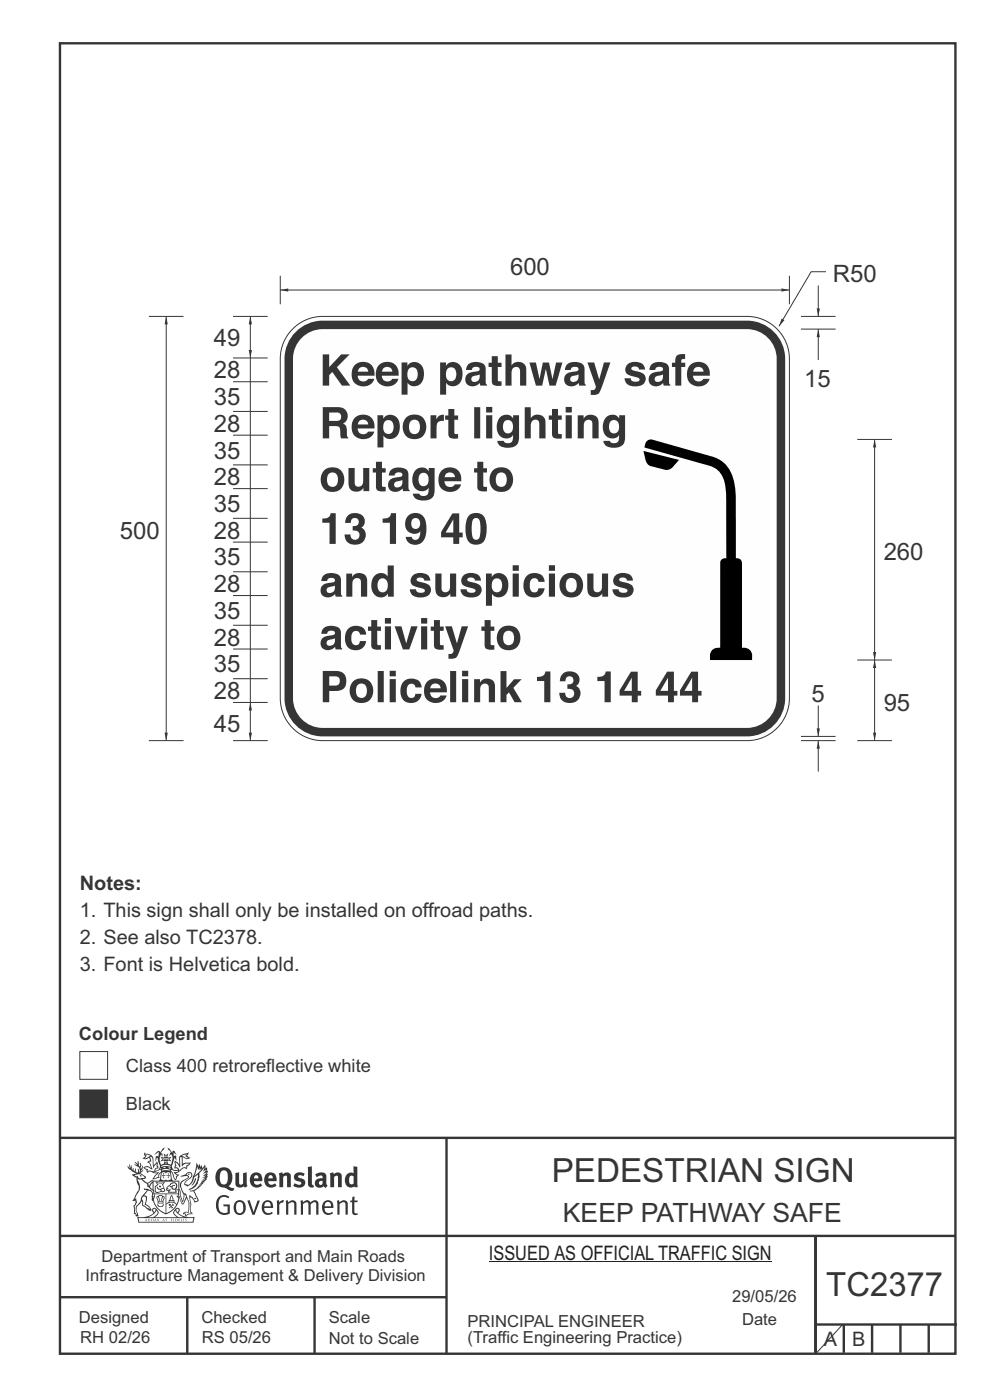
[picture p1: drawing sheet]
<svg xmlns="http://www.w3.org/2000/svg" width="210mm" height="297mm" viewBox="0 0 210 297" stroke-linecap="round" stroke-linejoin="round" font-family="sans-serif">
<g fill="none" stroke="#373435" stroke-width=".51">
<path d="M12.7 9.2h190v278h-190zM12.7 241.4h190M94.7 241.4v45.8M12.7 275.2h82M12.7 262.2h190.1M39.7 275.2v12M66.7 275.2v12M173 262.1v24.9M173 281h30M179 281v6M185 281v6M191 281v6"/>
<path d="M197 281v6"/>
</g>
<g fill="#373435">
<path d="M47 248.4a2.55 2.55 0 0 0 0 2.7l.3 .2a.81 .81 0 0 0 1-1v-.5a1.04 1.04 0 0 0-1.1-1.5zM46.3 248.1a1.82 1.82 0 0 1 2.1-.2 1.82 1.82 0 0 1 .9 1.8 2.29 2.29 0 0 1-.8 2l.7 .3h.5l-.2 .6a2.87 2.87 0 0 1-2-.7 2.12 2.12 0 0 1-1.7-3.1z" fill-rule="evenodd"/>
<path d="M49.9 248.9l.8-.2v2a.46 .46 0 0 0 .3 .6 .46 .46 0 0 0 .6-.3v-2.1l.7-.2v2.4l.2 .5-.5 .3-.3-.3a1.02 1.02 0 0 1-1.2 .3 1.02 1.02 0 0 1-.6-1.1z" fill-rule="evenodd"/>
<path d="M54 249.5l-.1 .5h.9a.49 .49 0 0 0-.2-.6 .49 .49 0 0 0-.6 .1zM53.4 249.1a1.34 1.34 0 0 1 1.6-.2 1.34 1.34 0 0 1 .6 1.5v.2h-1.7a.77 .77 0 0 0 .5 .8 .77 .77 0 0 0 .9-.4l.3 .5a1.59 1.59 0 0 1-2 .2 1.59 1.59 0 0 1-.5-2.1z" fill-rule="evenodd"/>
<path d="M57 249.5l-.1 .5h1a.49 .49 0 0 0-.2-.6 .49 .49 0 0 0-.7 .1zM56.4 249.1a1.34 1.34 0 0 1 1.6-.2 1.34 1.34 0 0 1 .7 1.5v.2h-1.8a.77 .77 0 0 0 .5 .8 .77 .77 0 0 0 .9-.4l.4 .5a1.59 1.59 0 0 1-2.1 .2 1.59 1.59 0 0 1-.5-2.1z" fill-rule="evenodd"/>
<path d="M59.2 248.9l.7-.2 .1 .4a.95 .95 0 0 1 1-.3 .95 .95 0 0 1 .7 .8v2.3h-.8v-2.3a.46 .46 0 0 0-.8 .1v2.2h-.8z" fill-rule="evenodd"/>
<path d="M62.6 249.1a1.75 1.75 0 0 1 2-.1l-.2 .5-.6-.2a.43 .43 0 0 0-.6 .3l.4 .3a1.04 1.04 0 0 1 1.2 1.1 1.04 1.04 0 0 1-1.4 1l-1.2-.4 .3-.6 1 .4 .4-.4a.88 .88 0 0 0-1-.5l-.4-.2-.1-.4z" fill-rule="evenodd"/>
<path d="M65.3 247.6l.8-.2 .1 3.8 .3 .2 .1 .4a.88 .88 0 0 1-1 0 .88 .88 0 0 1-.3-1z" fill-rule="evenodd"/>
<path d="M67.8 250.6a.43 .43 0 0 0-.1 .7 .43 .43 0 0 0 .7-.1v-.7zM66.8 249.1a1.7 1.7 0 0 1 2.4 .1v1.9l.3 .4-.4 .5-.5-.4a1.03 1.03 0 0 1-1.7-.1 1.03 1.03 0 0 1 .8-1.5h.7v-.4a.8 .8 0 0 0-1.2 .1z" fill-rule="evenodd"/>
<path d="M70 248.9l.7-.2 .1 .4a.95 .95 0 0 1 1-.3 .95 .95 0 0 1 .7 .8v2.3h-.8v-2.3a.46 .46 0 0 0-.8 .1v2.2h-.8z" fill-rule="evenodd"/>
<path d="M74.3 249.5a1.48 1.48 0 0 0 0 1.7h.5l.2-.1v-1.5l-.3-.2zM75 247.4l.8 .1 .1 4.4h-.7l-.1-.2a1.26 1.26 0 0 1-1.4 0 1.26 1.26 0 0 1-.5-1.3 1.29 1.29 0 0 1 .4-1.4 1.29 1.29 0 0 1 1.4-.1z" fill-rule="evenodd"/>
<path d="M46.4 253.9a1.72 1.72 0 0 1 2.3 0l-.3 .3a1.24 1.24 0 0 0-1.4-.2 1.24 1.24 0 0 0-.6 1.4 1.49 1.49 0 0 0 1.2 1.9l.7-.1v-1.3h-.8l-.1-.4h1.3v1.9a1.93 1.93 0 0 1-2.2 0 1.93 1.93 0 0 1-.7-2.2l.2-.8z" fill-rule="evenodd"/>
<path d="M50.4 255.1a1.65 1.65 0 0 0 .2 2.2 .99 .99 0 0 0 1-1.4 .78 .78 0 0 0-.4-.8 .78 .78 0 0 0-.8 0zM50 254.9a1.33 1.33 0 0 1 1.6-.1 1.33 1.33 0 0 1 .5 1.4 1.31 1.31 0 0 1-1.3 1.6 1.31 1.31 0 0 1-1.2-1.6v-.6z" fill-rule="evenodd"/>
<path d="M52.5 254.7l.4-.1 .9 2.6 .8-2.5h.5l-1.1 3h-.5z" fill-rule="evenodd"/>
<path d="M56.3 255.2l-.2 .7h1.3a.7 .7 0 0 0-.3-.8 .7 .7 0 0 0-.8 .1zM55.9 255a1.22 1.22 0 0 1 1.5-.2 1.22 1.22 0 0 1 .5 1.5h-1.8a.93 .93 0 0 0 .5 1 .93 .93 0 0 0 1.1-.2l.2 .3a1.43 1.43 0 0 1-1.8 .1 1.43 1.43 0 0 1-.6-1.7z" fill-rule="evenodd"/>
<path d="M58.7 254.7l.4-.1 .1 .5 .4-.4 .6-.1-.2 .5a.66 .66 0 0 0-.8 .7v1.9h-.4z" fill-rule="evenodd"/>
<path d="M60.6 254.7l.4-.1 .1 .5a.94 .94 0 0 1 1-.5 .94 .94 0 0 1 .8 .8v2.3h-.5l-.1-2.5a.81 .81 0 0 0-1.2 .3v2.2h-.4z" fill-rule="evenodd"/>
<path d="M63.7 254.7l.5-.1 .1 .5 .4-.3a.78 .78 0 0 1 1.1 .3 .9 .9 0 0 1 1-.5 .9 .9 0 0 1 .8 .8v2.3h-.5l-.1-2.5a.67 .67 0 0 0-1.1 .3v2.2h-.5v-2.4l-.4-.3-.7 .4v2.3h-.5z" fill-rule="evenodd"/>
<path d="M69 255.2l-.1 .7h1.3a.7 .7 0 0 0-.3-.8 .7 .7 0 0 0-.9 .1zM68.7 255a1.22 1.22 0 0 1 1.5-.2 1.22 1.22 0 0 1 .5 1.5h-1.8a.93 .93 0 0 0 .4 1 .93 .93 0 0 0 1.2-.2l.1 .3a1.44 1.44 0 0 1-1.7 .1 1.44 1.44 0 0 1-.6-1.7z" fill-rule="evenodd"/>
<path d="M71.4 254.7l.5-.1 .1 .5a.94 .94 0 0 1 1-.5 .94 .94 0 0 1 .8 .8v2.3h-.5l-.1-2.5a.81 .81 0 0 0-1.2 .3v2.2h-.4z" fill-rule="evenodd"/>
<path d="M74.7 253.9l.5-.1v.9h.7l-.1 .3h-.6v2.2l.1 .2h.5l.1 .3a.75 .75 0 0 1-1.2-.6v-2.1h-.4v-.3h.4z" fill-rule="evenodd"/>
<path d="M30.8 244.9l1.1 .3-.9 .5h-.4l.6-.5zM31.8 245.4h.2a2.44 2.44 0 0 1 .4 1.9l.1 .5 .7-1-.1 .6 .3 .3a.57 .57 0 0 0-.6 .7l-1-.1-.5 .2 .2-.5-.8-.3 .7-.1 .9 .5 .1-.1-.6-1.3-.2-.2h.5zM30.7 244.4l-.1 .5 .2 .4-.6 .4a1.04 1.04 0 0 0 1.4-.1l.2 .6-.3 .1-.2 .4a.94 .94 0 0 1 .8 1.1l-.2-.1a1.16 1.16 0 0 0-1.5-.1l.3 .4 .4 .2 .1 .5 .2 .1 .1-.2a.94 .94 0 0 1 1.1 .2l.8 .1-1.2 1.2a1.13 1.13 0 0 0 1.2-.2l.4-.1-.1-.4 .5-.8a.83 .83 0 0 0-.6 1.1l-.3-.1-.7 .4 1.1-1.4-.5 .1-.5-.1 1.3-.5-.1-.1-.9 .4v-.3l.2-.2 .3 .1 .1-.3-.2-.4v-.6l-.1-.4-.7 1v-.7a1.42 1.42 0 0 0-1.6-1.8z" fill-rule="evenodd"/>
<path d="M38.5 245.2l.5-.2 .7-.1-.6 .3 .8 .5h-.3zM38.3 245.5l.2-.1 .1 2a1.69 1.69 0 0 1 1.6-.6l-.8 .5 .1 .5a1.1 1.1 0 0 0-1.5 .6l-.1-.5-.2-.2h-.5l.3-.4-.3-.7a1.42 1.42 0 0 1 .8 1.1l.2-.1zM37.1 246.2l.1 1-.2 .3 .1 .4h.5l.1 .2a.96 .96 0 0 1-1.1-.1l-.1 .1a1.06 1.06 0 0 0 1.3 .2v.1a.72 .72 0 0 1-1 .2l.3 .5 .6 .2-.4 .2-.1 .6-.2-.3-.4-1.1-.4-.4 .4 .9a1.54 1.54 0 0 0 .7 1.2l.2-.3a.58 .58 0 0 1 .4-.8l.2-.1h-.3l-.5-.3 .9-.5a.93 .93 0 0 1 1.2-.5v.2l.2-.2 .1-.5a.99 .99 0 0 0 .7-.8l-1.3 .1-.3 .2-.1-1.4 .9 .4 .9-.3h-.4l-.5-.4 .4-.7-.6 .2a1.46 1.46 0 0 0-1.4 2.1v.4l-.2-.4z" fill-rule="evenodd"/>
<path d="M35.6 248.9l.2 .1-.1 .3 .4 .1h-.4v.6l-.1-.6h-.3l.3-.1z" fill-rule="evenodd"/>
<path d="M34.6 248.9l.2 .1v.3l.3 .1h-.3l-.1 .6v-.6h-.4l.4-.1z" fill-rule="evenodd"/>
<path d="M34.3 248.8a.57 .57 0 0 1 .9 .2 .57 .57 0 0 1 .9-.2l.2 1.4h-.2a.57 .57 0 0 1-.9 0 .69 .69 0 0 1-1.1 0zM34.2 248.1l-.3 2.1-.2 .4h3l-.2-.4-.3-2.1h-.2v.2l-.8-.1-.8 .1v-.2z" fill-rule="evenodd"/>
<path d="M34.2 252.4a.3 .3 0 0 0 .6 0 .3 .3 0 0 0-.6 0zM33.3 250.9l.3 .3-.3 .4a.79 .79 0 0 0 0 1.3l.8-.2-.1-.3a.55 .55 0 0 1-.7-.6l.1-.1 .2 .3 .3 .2 .8-.2-.4-.7 .4-.4-.7 .2zM33 250.7l1.1 .2 .9-.2-.4 .6 .4 1.2a.56 .56 0 0 1-.8 .3l-.2 .1a.73 .73 0 0 1-.9 .1 .73 .73 0 0 1-.3-1v-.4l.6-.4z" fill-rule="evenodd"/>
<path d="M35.6 251.8l.7-.4a.58 .58 0 0 1 1-.1 .58 .58 0 0 1-.4 .9l-.3-.3a.43 .43 0 0 1 .6-.4 .57 .57 0 0 0-.8 .2l-.2-.1-.3 .1 .4 .2a.55 .55 0 0 0 .9 .4v.5h-1.3l.3-.4-.1-.1-.6 .1 .2-.3-.2-.1zM35.4 251.8l-.1 .2a.39 .39 0 0 0 .2 .6h.3l-.2 .4h1.9l-.1-.8a.86 .86 0 0 0-.1-1.3 .86 .86 0 0 0-1.3 .4z" fill-rule="evenodd"/>
<path d="M36 254.8h.8v.2h-.8zM36.4 253.8l.2 .8h-.4zM36.4 253.5l-.3 .5-.1 .6h-.2v.4l-.7 .4 .2 .1a1.48 1.48 0 0 1 2.1 .2l.2-.1-.6-.5v-.5h-.2l-.1-.6z" fill-rule="evenodd"/>
<path d="M35.8 255.4l.4 .1 .1 .3 .3-.2-.2-.2a.38 .38 0 0 1 .5 .5l-.2-.2-.3 .2 .3 .2-.3 .3-.1-.4-.4 .4-.1-.2 .4-.3-.1-.1-.2 .1z" fill-rule="evenodd"/>
<path d="M34.5 254h.2v.2l-.2 .6h-.2zM33.6 255.3h.9v.2a.55 .55 0 0 1-.8 .4v-.2l-.2-.1zM33.4 254h.2l.2 .8h-.2zM33.6 255l.8-.1 .1 .2h-.8zM33.8 253.7h.5l-.2 1.1h-.1zM33.3 253.8l-.1 .3 .3 1.1a.48 .48 0 0 0-.1 .6 .48 .48 0 0 0 .5 .2h.5a.49 .49 0 0 0 .2-.8l.3-1.1-.1-.3a1.42 1.42 0 0 0-1.5 0z" fill-rule="evenodd"/>
<path d="M33.7 251.5l.4 .1 .1 .3h-.3z" fill-rule="evenodd"/>
<path d="M41.3 250.1l.3-.2-.2 .8-.6 .8h-.2l.5-.7z" fill-rule="evenodd"/>
<path d="M39.7 249l.3-.2 .5 .2a.88 .88 0 0 1-.6 1.1 1.22 1.22 0 0 0-.8 1.3l.5 .2a.72 .72 0 0 0 .9-.4l.5-.8 .2-.6 .8-.6v.2a2.85 2.85 0 0 1-2 2.9l.1 .1a2.13 2.13 0 0 0 1.9-1.5v-.3a2.01 2.01 0 0 0 .3-1.7l1.1-1.3-.4 1 .7-.5-.7 1 .8-.4-.8 .8 .7-.2-.9 .6 .8-.1-.8 .4h.7l-.8 .3 .3 .2h-.4l.2 .3h-.4l.2 .3h-.4l.1 .2h-.1a2.16 2.16 0 0 1-2 1.1l.1 .2 .4-.1a.76 .76 0 0 1 .7 .8l.5 1.2-.6 .2a1.45 1.45 0 0 0-1.1-1.3l.2 1.8-.1 1.8 .4 .3a1.07 1.07 0 0 0-1.2 .4v-.3l-.5-.2a.87 .87 0 0 1 1.1-.1v-.7a4.4 4.4 0 0 0-.6-3.1l-.1-.3h-.2a2.16 2.16 0 0 1-.7-2.2l.3-.4 1.2-.7a.55 .55 0 0 0-.4-.8zM37.8 252.4a.76 .76 0 0 1 .3 1.1l.6 1.6 .4-1.7 .2 .1a.61 .61 0 0 1-.1 .9l-.3 .8-.2 .1-.7-1.6-.3 .1a1.18 1.18 0 0 0 .1-1.4zM41.8 247.5l.2 .7 .3-.5v.6l.4-.5a1.9 1.9 0 0 1-1.2 1.4l-.3 .3zM38.2 249.6l1.4-.2 .2 .2v.3l-.5 .2a1.26 1.26 0 0 0-.9 1.9l.2 .7a1.84 1.84 0 0 1 .1 2.1l-.4-1.4a.96 .96 0 0 0-.4-1.2l-.4 .2a.78 .78 0 0 1 0 1.3l.1 .3h.4l.4 1.1a.38 .38 0 0 0 .2 .4 .38 .38 0 0 0 .4-.1l.6-1.2a2.94 2.94 0 0 1 .4 2.5l-.1 .4h-.8l-.3 .4v.2l.4-.1 .1 .4 .2 .1a1.02 1.02 0 0 1 1.3-.5v-.4l-.3-.1 .1-1.8-.3-1.3h.1a1.14 1.14 0 0 1 .8 1 .63 .63 0 0 0 .8-.2 .63 .63 0 0 0-.2-.9l-.6-1.2 .9-.6 .2-.4h.3l-.1-.2h.4l-.1-.3h.3l-.1-.3 .5-.1-.2-.2 .6-.4v-.2h-.2l.4-.5h-.3l.3-.5-.4 .1 .4-.5v-.3l-.3 .2 .2-.7-.1-.2-.4 .3v-.8l-.6 .8-.2-.8-.2 .5-.3-.7-.1 .6-.5-.8-.1 1.4-.6 1.8a1.81 1.81 0 0 1-1 1.5l-.6-.2a1.75 1.75 0 0 1 1.1-1.2 .75 .75 0 0 0 .1-1.3 .75 .75 0 0 0-1.2 .4z" fill-rule="evenodd"/>
<path d="M41.2 254.1h.3l.2 .2-.4 .1z" fill-rule="evenodd"/>
<path d="M29.4 258.4h11.6l-.1 .8h-11.4zM31.3 258.2l.5-.1a2.48 2.48 0 0 0 1.4-1.3l.3 .5-.5 .6-.5 .3zM32.5 256.6l.3-.2 .2 .1-.3 .7zM37.2 256.8a2.65 2.65 0 0 0 1.8 1.4h-1.1l-.5-.3-.5-.6zM37.4 256.5l.2-.1 .3 .2-.3 .6zM29.2 258.2l.1 1.2h11.8l.2-1.1-.2-.1a4.1 4.1 0 0 1-3.3-.9l.3-.4-.1-.6a1.06 1.06 0 0 0-1.3 1l.2 .4 .6 .5h-4.7l.3-.1a.84 .84 0 0 0 .6-.8 .84 .84 0 0 0-.5-.8l-.3-.2h-.5l-.1 .6 .3 .4a4.2 4.2 0 0 1-3.4 .9z" fill-rule="evenodd"/>
<path d="M31 258.7l.1 .2h-.2zM31 258.5l-.3 .6 .4-.2 .2 .2z" fill-rule="evenodd"/>
<path d="M31.3 258.6h.3v.4a.25 .25 0 0 0 .2-.1 .25 .25 0 0 0-.1-.3h.1a.29 .29 0 0 1 0 .4 .29 .29 0 0 1-.4 0 .29 .29 0 0 1 0-.4z" fill-rule="evenodd"/>
<path d="M32.2 258.6a.22 .22 0 0 1 .3 .2 .22 .22 0 0 1-.3 .2zM32 258.6l.1 .4a.33 .33 0 0 0 .4 0 .33 .33 0 0 0 0-.4 .33 .33 0 0 0-.5 0z" fill-rule="evenodd"/>
<path d="M32.9 258.7l.1 .2h-.2zM32.9 258.5l-.2 .6 .3-.2 .2 .2z" fill-rule="evenodd"/>
<path d="M33.3 258.6h.2l.1 .1 .2-.1-.2 .2 .2 .3-.3-.3-.1 .3h-.1l.2-.3z" fill-rule="evenodd"/>
<path d="M34.7 258.7l.1 .2h-.2zM34.7 258.5l-.3 .6 .4-.2 .2 .2z" fill-rule="evenodd"/>
<path d="M35 258.5h.5l-.2 .1v.5h-.2l.1-.5z" fill-rule="evenodd"/>
<path d="M36.2 258.6l.3-.1-.1 .1v.2h.1h-.1v.3h-.2z" fill-rule="evenodd"/>
<path d="M36.7 258.6h.2v.5h-.2z" fill-rule="evenodd"/>
<path d="M37.3 258.6a.22 .22 0 0 1 .3 .2 .22 .22 0 0 1-.3 .2zM37.1 258.6v.4a.33 .33 0 0 0 .5 0 .33 .33 0 0 0 0-.4 .33 .33 0 0 0-.5 0z" fill-rule="evenodd"/>
<path d="M37.8 258.6l.4-.1-.2 .1v.2h.1h-.1v.2l.2 .1h-.4z" fill-rule="evenodd"/>
<path d="M38.4 258.6h.2l-.1 .4 .2 .1h-.3z" fill-rule="evenodd"/>
<path d="M38.9 258.6h.2v.5h-.2z" fill-rule="evenodd"/>
<path d="M39.3 258.6h.2h-.1l.2 .3-.2 .2-.1-.1v-.1l.2 .1z" fill-rule="evenodd"/>
<path d="M34.2 247.4a1.51 1.51 0 0 1 2 .2 2.67 2.67 0 0 0-2.1 0zM35.7 247.6l.4 .1 .1 .3-.4-.1zM34.6 247.6h.5l.1 .2h-.4zM34 247.8l.3 .2h-.3zM34.9 246.9l.3-.2 .3 .2zM34.9 245.6l.2 .1v.3h-.2zM35 245.1l.2 .2 .2-.2-.1 .3h-.2zM35.1 246.3h.2l.1 .4-.2-.2-.2 .2zM35.3 245.7l.2-.1v.4h-.2zM34.4 245.7h.3l.1 .3-.4 .1 .2-.2zM35.7 245.7h.3l-.2 .2 .2 .2-.4-.1zM32.7 244.9l1-.5-.1 1-.2-.2-.3 .2-.3 1.1 .5-1 .3 .9a1.84 1.84 0 0 1 .2 1.7l.4 .1a2.48 2.48 0 0 1 2.2 0l.2-.2-.2-.7 .7-1.8 .4 .7-.2-1-.2-.1-.2 .3v-.9l.6 .4-.6-.8-.3 .1-.1 .4-.5-.9-.5-.3 .2 .5 .6 .5-.5 .8 .4-.4a2.06 2.06 0 0 1 0 2.3l-.5-.2-.2-.6 .1-.1 .8 .2-.4-.5 .4-.5-.7 .2-.2-.2 .2-.7-.5 .4-.5-.4 .2 .7-.2 .2-.7-.2 .4 .5-.4 .5 .8-.2 .1 .1-.2 .6-.5 .2a2.02 2.02 0 0 1 0-2.2l.3 .5-.1-.7-.3-.1 .8-1.2-.4 .3-.5 .8-.2-.3a.8 .8 0 0 0-.8 .5z" fill-rule="evenodd"/>
<path d="M29.2 250.1l.3 .1a.61 .61 0 0 1 .8 .4l.3 .2a.8 .8 0 0 1 .6 1l.4 .1 .5 .5a1 1 0 0 1 .5 1.1l-.1 .7v-.5h-.1a.96 .96 0 0 0-.8-1.3l-.2-.2h-.7l-.1-.1-.1 .1 .1 .3h.6l-1.2 1.3-.2 1-.4 .6a1.33 1.33 0 0 0-.5 1.8l.2 .5a1.26 1.26 0 0 1-.5-1.5l-.1-.3a1.56 1.56 0 0 0 .4-1.7l-.3 .2 .2-.5a3.2 3.2 0 0 0 .7-3zM30.4 253.9h.4a2.06 2.06 0 0 1-.1 1.6l.7 .5 .4 .4-.6-.1-.8-.6-.1-.9a.51 .51 0 0 1 .1-.9zM28.6 249.3a1.52 1.52 0 0 1 2.1 .5l-1.1 .2-.2-.1-.1-.4h-.5zM27.5 247v.8l-.3-.4h-.1a3.1 3.1 0 0 0 1.9 1.6l-1 .1 .5 .6 .5 .1 .1 1.1a1.84 1.84 0 0 1-.3 2.5l-.4 .9-.3 .4 .2 .1 .4-.1 .1 .4-.2 .5-.3 .2 .1 1.7h.2l.3 .5 .1 .1 .4-.1-.1-.5a1.3 1.3 0 0 1-.1-1.7l.9-1 .1 1.1 .6 .2 .5 .5 .1-.1 .2 .3h.5a1.85 1.85 0 0 0-1.2-1.4l.1-.3a1.39 1.39 0 0 0 0-1.4l-.5-.1 .5-.5a.66 .66 0 0 1 .9-.4 .66 .66 0 0 1 .3 .9l-.1 .4 .2-.1v.2l-.1 .3 .2 .5 .1-.3a2.24 2.24 0 0 0 .1-2.2 .73 .73 0 0 1-.7-.7 .73 .73 0 0 1 .6-.7v-.2a.94 .94 0 0 0-.9 .8 .48 .48 0 0 1-.1-.6 .48 .48 0 0 1 .5-.2l.5-.3a.51 .51 0 0 0-.8 .2l-.5 .2-1-.8h.6l.2-.5-1.2-.7 .5-.5v-.3l-.5 .4 .1-.2a.69 .69 0 0 0 .2-1v.4l-.2 .3v-1.1l-.3-.2 .1 .6-.1 .2-.4-1.3v.7l-.6-.4 .5 .7-.6-.2 .3 .3a1 1 0 0 1 .7 1.4l-.2-.8v.9l-.5-.2v-.8l-.2 .7-.2-.1-.1-.6-.2 .4-.2-.2 .1-.7-.2 .5z" fill-rule="evenodd"/>
<path d="M29.6 249.4l.2-.1 .3 .2z" fill-rule="evenodd"/>
<path d="M32.4 250.5h5.6v2l-.2-.1v-1.7h-5.2v2.5h5.2v-.8l.1 .2-.1 1.1v-.3h-2.5v4a4.1 4.1 0 0 0 2.6-3.6l.1-.1a4 4 0 0 1-2.8 3.9 4.2 4.2 0 0 1-2.8-4.7l.1 1.2 .1-.1a3.8 3.8 0 0 0 2.5 3.4v-4h-2.5l-.2-.9z" fill-rule="evenodd"/>
<circle cx="40" cy="249.1" r=".17"/>
</g>
<path d="M16.9 231.2h5.9v5.9h-5.9z" fill-rule="evenodd" fill="#373435" stroke="#373435" stroke-width=".21"/>
<g fill="#fefefe" stroke="#373435" stroke-width=".21">
<path d="M16.9 223.1h5.9v5.9h-5.9z" fill-rule="evenodd"/>
<path d="M62.1 69.8a9 9 0 0 1 6.4-2.7h90a9 9 0 0 1 9 9v72a9 9 0 0 1-9 9h-90a9 9 0 0 1-9-9v-72a9 9 0 0 1 2.6-6.3z" fill-rule="evenodd"/>
</g>
<path d="M62.7 70.4a8.1 8.1 0 0 1 5.8-2.4h90a8.1 8.1 0 0 1 8.1 8.1v72a8.1 8.1 0 0 1-8.1 8.1h-90a8.1 8.1 0 0 1-8.1-8.1v-72a8.1 8.1 0 0 1 2.3-5.7z" fill-rule="evenodd" fill="#373435"/>
<path d="M64 71.7a6.3 6.3 0 0 1 4.5-1.9h90a6.3 6.3 0 0 1 6.3 6.3v72a6.3 6.3 0 0 1-6.3 6.3h-90a6.3 6.3 0 0 1-6.3-6.3v-72a6.3 6.3 0 0 1 1.8-4.4z" fill-rule="evenodd" fill="#fefefe"/>
<path d="M175.2 57.6h-3.1l-6.9 11.6" fill="none" stroke="#373435" stroke-width=".21"/>
<path d="M165.8 67.6l.6 .3-1.2 1.3z" fill="#373435"/>
<path d="M59.5 58.5v6M167.5 58.5v6M59.5 61.5h108" fill="none" stroke="#373435" stroke-width=".21"/>
<g fill="#373435">
<path d="M59.5 61.5l1.6-.3v.7z"/>
<path d="M165.8 61.2l1.7 .3-1.7 .4z"/>
</g>
<path d="M53.1 67.1v8.8" fill="none" stroke="#373435" stroke-width=".21"/>
<g fill="#373435">
<path d="M53.1 67.1l.3 1.7h-.6z"/>
<path d="M52.8 74.3h.6l-.3 1.6z"/>
</g>
<path d="M35.3 67.1v90" fill="none" stroke="#373435" stroke-width=".21"/>
<g fill="#373435">
<path d="M34.9 155.4h.7l-.3 1.7z"/>
<path d="M35.3 67.1l.3 1.7h-.7z"/>
</g>
<path d="M31.6 67.1h7.3M31.6 157.1h7.3" fill="none" stroke="#373435" stroke-width=".21"/>
<g fill="#373435">
<path d="M68.5 75.2h1.3v2.7l2.6-2.7h1.8l-2.7 2.7 2.8 3.9h-1.8l-2-2.9-.7 .7v2.2h-1.3zM76.2 78.1l-.3 .7h2.2a1.11 1.11 0 0 0-.7-.9 1.11 1.11 0 0 0-1.2 .2zM75.3 77.4a2.47 2.47 0 0 1 2.9-.4 2.47 2.47 0 0 1 1.2 2.7h-3.5a1.18 1.18 0 0 0 .8 1.2 1.18 1.18 0 0 0 1.4-.5h1.3a2.52 2.52 0 0 1-3.3 1.4 2.52 2.52 0 0 1-1.4-3.3zM81.4 78.1l-.4 .7h2.2a1.11 1.11 0 0 0-.7-.9 1.11 1.11 0 0 0-1.1 .2zM80.4 77.4a2.47 2.47 0 0 1 2.9-.4 2.47 2.47 0 0 1 1.3 2.7h-3.6a1.18 1.18 0 0 0 .8 1.2 1.18 1.18 0 0 0 1.4-.5h1.3a2.52 2.52 0 0 1-3.3 1.4 2.52 2.52 0 0 1-1.4-3.3zM86.7 78.3a1.71 1.71 0 0 0 .6 2.6 1.45 1.45 0 0 0 1.2-2.3 1.03 1.03 0 0 0-1.8-.3zM85.2 76.9h1.2v.7a1.91 1.91 0 0 1 2.2-.7 1.91 1.91 0 0 1 1.3 1.9 2.37 2.37 0 0 1-2.3 3.1l-.7-.2-.4-.5v2.5h-1.3zM94.9 78.3a1.71 1.71 0 0 0 .6 2.6 1.45 1.45 0 0 0 1.2-2.3 1.03 1.03 0 0 0-1.8-.3zM93.4 76.9h1.2v.7a1.91 1.91 0 0 1 2.2-.7 1.91 1.91 0 0 1 1.3 1.9 2.37 2.37 0 0 1-2.4 3.1l-.6-.2-.5-.5v2.5h-1.2zM100.1 80a.69 .69 0 0 0 .1 .9 .69 .69 0 0 0 .9 0l.5-.5 .1-1zM99.2 77.4a2.7 2.7 0 0 1 3.7 .2l.1 .7v2.8l.3 .7h-1.4l-.1-.6a1.69 1.69 0 0 1-1.8 .8 1.69 1.69 0 0 1-1.3-1.5 1.69 1.69 0 0 1 1.8-1.6l.5-.1a.54 .54 0 0 0 .6-.2 .54 .54 0 0 0-.1-.7 .95 .95 0 0 0-1.4 .6h-1.3zM104.3 75.6h1.3v1.4h.8v.9h-.8v2.5a.55 .55 0 0 0 .8 .5v.9h-1.4l-.6-.4-.1-3.5h-.7v-.9h.7zM107.2 75.2h1.3v2.3a1.73 1.73 0 0 1 2.2-.6 1.73 1.73 0 0 1 .9 2v2.9h-1.3v-3a.9 .9 0 0 0-.9-1 .9 .9 0 0 0-.9 1v3h-1.3zM112.3 76.9h1.4l.7 3.5 .7-3.5h1.3l.8 3.5 .8-3.5h1.3l-1.4 4.9h-1.3l-.8-3.6-.8 3.6h-1.3zM121.1 80a.69 .69 0 0 0 .1 .9 .69 .69 0 0 0 .9 0l.5-.5 .1-1zM120.2 77.4a2.7 2.7 0 0 1 3.6 .2l.2 .7v2.8l.3 .7h-1.4l-.1-.6a1.69 1.69 0 0 1-1.8 .8 1.69 1.69 0 0 1-1.3-1.5 1.69 1.69 0 0 1 1.8-1.6l.4-.1a.54 .54 0 0 0 .7-.2 .54 .54 0 0 0-.1-.7 .95 .95 0 0 0-1.4 .6h-1.3zM124.6 76.9h1.4l1.1 3.6 1-3.6h1.4l-1.9 5.3a1.75 1.75 0 0 1-2.3 1.6v-1a.81 .81 0 0 0 1.1-.8zM133.2 77.3a2.57 2.57 0 0 1 3.4 .3l.2 .8h-1.2a.9 .9 0 0 0-.8-.7 .9 .9 0 0 0-.9 .5l.4 .4a3.5 3.5 0 0 1 2.6 1.2 1.72 1.72 0 0 1-2.2 2.2 1.9 1.9 0 0 1-2.2-1.8h1.3a1.07 1.07 0 0 0 .8 .8 1.07 1.07 0 0 0 1.1-.5l-.4-.4a4 4 0 0 1-2.6-1.2v-.8zM139 80a.69 .69 0 0 0 .1 .9 .69 .69 0 0 0 .9 0l.5-.5 .1-1zM138.1 77.4a2.7 2.7 0 0 1 3.7 .2l.1 .7v2.8l.3 .7h-1.4l-.1-.6a1.69 1.69 0 0 1-1.8 .8 1.69 1.69 0 0 1-1.3-1.5 1.69 1.69 0 0 1 1.8-1.6l.5-.1a.54 .54 0 0 0 .6-.2 .54 .54 0 0 0-.1-.7 .95 .95 0 0 0-1.4 .6h-1.3zM143.7 75.4l.7-.3h.9v1.1a.59 .59 0 0 0-.7 .1 .59 .59 0 0 0-.1 .7h.9v.9h-.9v3.9h-1.2v-3.9h-.8v-.9h.7l.1-1zM147.4 78.1l-.4 .7h2.2a1.11 1.11 0 0 0-.7-.9 1.11 1.11 0 0 0-1.1 .2zM146.4 77.4a2.47 2.47 0 0 1 2.9-.4 2.47 2.47 0 0 1 1.3 2.7h-3.6a1.18 1.18 0 0 0 .8 1.2 1.18 1.18 0 0 0 1.4-.5h1.3a2.52 2.52 0 0 1-3.3 1.4 2.52 2.52 0 0 1-1.4-3.3zM69.8 87.5v1.8h1.5a.9 .9 0 0 0 1.1-.9 .9 .9 0 0 0-1.1-.9zM68.5 86.4h3.1a1.84 1.84 0 0 1 2.1 1.2 1.84 1.84 0 0 1-1 2.2 1.66 1.66 0 0 1 .9 2v.7l.3 .5h-1.6l-.1-1.5a.84 .84 0 0 0-1-1.1h-1.4v2.6h-1.3zM76.2 89.3l-.3 .7h2.2a1.11 1.11 0 0 0-.7-.9 1.11 1.11 0 0 0-1.2 .2zM75.3 88.6a2.47 2.47 0 0 1 2.9-.4 2.47 2.47 0 0 1 1.2 2.7h-3.5a1.18 1.18 0 0 0 .8 1.2 1.18 1.18 0 0 0 1.4-.5h1.3a2.52 2.52 0 0 1-3.3 1.4 2.52 2.52 0 0 1-1.4-3.3zM81.6 89.5a1.71 1.71 0 0 0 .6 2.5 1.45 1.45 0 0 0 1.1-2.2 1.03 1.03 0 0 0-1.7-.3zM80.1 88.1h1.2v.7a1.91 1.91 0 0 1 2.2-.7 1.91 1.91 0 0 1 1.3 1.9 2.37 2.37 0 0 1-2.4 3.1l-.7-.3-.4-.4v2.5h-1.2zM87.2 89.3a1.8 1.8 0 0 0 .5 2.8 1.33 1.33 0 0 0 1.4-1.9 1.14 1.14 0 0 0-.7-1.1 1.14 1.14 0 0 0-1.2 .2zM86.3 88.4a2.61 2.61 0 0 1 4.1 1.5 2.61 2.61 0 0 1-3 3.2 2.72 2.72 0 0 1-1.1-4.7zM91.3 88.1h1.2v.8a1.51 1.51 0 0 1 1.7-.9v1.3a1.21 1.21 0 0 0-1.6 1.4v2.3h-1.3zM95.1 86.8h1.3v1.3h.8v.9h-.8v2.6a.55 .55 0 0 0 .8 .5v.9h-1.4l-.6-.4-.1-3.6h-.7v-.9h.7zM100.6 86.4h1.3v6.6h-1.3zM103.1 86.3h1.3v1.2h-1.3zM103.1 88.1h1.3v4.9h-1.3zM107 89.5a1.73 1.73 0 0 0 .4 2.4 1.23 1.23 0 0 0 1.4-1.7 1.05 1.05 0 0 0-.6-1 1.05 1.05 0 0 0-1.2 .3zM106.1 88.5a1.74 1.74 0 0 1 2.7 .3v-.7h1.3v4.6a2 2 0 0 1-2.4 2.3 1.84 1.84 0 0 1-2.2-1.5h1.4a1.09 1.09 0 0 0 1.4 .4 1.09 1.09 0 0 0 .5-1.3v-.3a1.91 1.91 0 0 1-2.2 .6 1.91 1.91 0 0 1-1.2-1.9l.2-1.6zM111.3 86.4h1.3v2.3a1.73 1.73 0 0 1 2.1-.6 1.73 1.73 0 0 1 1 2v2.9h-1.3v-3a.9 .9 0 0 0-.9-1 .9 .9 0 0 0-.9 1v3h-1.3zM117.1 86.8h1.3v1.3h.8v.9h-.8v2.6a.55 .55 0 0 0 .8 .5v.9h-1.4l-.6-.4-.1-3.6h-.7v-.9h.7zM120 86.3h1.3v1.2h-1.3zM120 88.1h1.3v4.9h-1.3zM122.6 88.1h1.2v.7a1.71 1.71 0 0 1 1.9-.8 1.71 1.71 0 0 1 1.3 1.7v3.3h-1.3v-3a.91 .91 0 0 0-1-1 .91 .91 0 0 0-.9 1.1v2.9h-1.2zM129.5 89.5a1.73 1.73 0 0 0 .4 2.4 1.23 1.23 0 0 0 1.4-1.7 1.05 1.05 0 0 0-.7-1 1.05 1.05 0 0 0-1.1 .3zM128.6 88.5a1.74 1.74 0 0 1 2.7 .3v-.7h1.3v4.6a2 2 0 0 1-2.4 2.3 1.84 1.84 0 0 1-2.2-1.5h1.4a1.09 1.09 0 0 0 1.4 .4 1.09 1.09 0 0 0 .5-1.3v-.3a1.91 1.91 0 0 1-2.2 .6 1.91 1.91 0 0 1-1.2-1.9l.2-1.6zM83.7 102.4a.69 .69 0 0 0 .1 .9 .69 .69 0 0 0 1 0l.5-.5 .1-1zM82.8 99.8a2.7 2.7 0 0 1 3.7 .2l.1 .7v2.8l.3 .7h-1.4l-.1-.6a1.69 1.69 0 0 1-1.8 .7 1.69 1.69 0 0 1-1.3-1.4 1.69 1.69 0 0 1 1.8-1.6l.5-.1a.54 .54 0 0 0 .6-.2 .54 .54 0 0 0 0-.7 .95 .95 0 0 0-1.5 .6h-1.2zM89.1 100.7a1.73 1.73 0 0 0 .4 2.4 1.23 1.23 0 0 0 1.4-1.7 1.05 1.05 0 0 0-.7-1 1.05 1.05 0 0 0-1.1 .3zM88.2 99.7a1.74 1.74 0 0 1 2.7 .3v-.7h1.3v4.6a2 2 0 0 1-2.4 2.3 1.84 1.84 0 0 1-2.2-1.5h1.4a1.09 1.09 0 0 0 1.4 .4 1.09 1.09 0 0 0 .5-1.3v-.3a1.91 1.91 0 0 1-2.2 .6 1.91 1.91 0 0 1-1.2-1.9l.2-1.6zM94.6 100.5l-.3 .7h2.2a1.11 1.11 0 0 0-.7-.9 1.11 1.11 0 0 0-1.2 .2zM93.7 99.8a2.47 2.47 0 0 1 2.9-.4 2.47 2.47 0 0 1 1.3 2.7h-3.6a1.18 1.18 0 0 0 .8 1.2 1.18 1.18 0 0 0 1.4-.5h1.3a2.52 2.52 0 0 1-3.3 1.4 2.52 2.52 0 0 1-1.4-3.3zM101.2 98h1.3v1.3h.8v.9h-.8v2.6a.55 .55 0 0 0 .8 .5v.9h-1.4l-.6-.4-.1-3.6h-.6v-.9h.6zM105.6 100.4a1.8 1.8 0 0 0 .5 2.9 1.33 1.33 0 0 0 1.4-1.9 1.14 1.14 0 0 0-.6-1.1 1.14 1.14 0 0 0-1.3 .1zM104.7 99.6a2.61 2.61 0 0 1 4.1 1.5 2.61 2.61 0 0 1-2.9 3.2 2.72 2.72 0 0 1-1.2-4.7zM68.4 110a1.39 1.39 0 0 0 1.7-1.1h1.1v6.5h-1.3v-4.5h-1.5z"/>
<path d="M73.9 109.3a2.27 2.27 0 0 1 3.5 .9 1.45 1.45 0 0 1-.8 1.7 1.95 1.95 0 0 1 .9 2.4 1.95 1.95 0 0 1-2.2 1.3 1.99 1.99 0 0 1-2.2-2.2h1.3a.99 .99 0 0 0 .9 1.1 .99 .99 0 0 0 1-1 .99 .99 0 0 0-1.1-1h-.4v-.9a.9 .9 0 0 0 1.3-.7 .9 .9 0 0 0-1.1-1l-.4 .3-.2 .7h-1.2l.2-.9zM81.2 110a1.39 1.39 0 0 0 1.7-1.1h1.1v6.5h-1.3v-4.5h-1.5zM86.5 109.5a2.28 2.28 0 0 1 2.6-.5 2.28 2.28 0 0 1 1.3 2.2 4.5 4.5 0 0 1-1.1 4 2.08 2.08 0 0 1-3.2-1.3h1.2a.87 .87 0 0 0 1 .7 .87 .87 0 0 0 .8-1l.1-.9a1.99 1.99 0 0 1-2.6 .1 1.99 1.99 0 0 1-.6-2.4zM87.6 110.1a1.24 1.24 0 0 0-.4 1.2 1.24 1.24 0 0 0 1 .9 1.16 1.16 0 0 0 .9-1.2 1.16 1.16 0 0 0-1.1-1.1zM96 108.9h1.4v4.1h.7v1h-.7v1.4h-1.2v-1.4h-2.6v-1.1zM96.2 110.2l-1.7 2.8h1.7zM100.5 110a5.3 5.3 0 0 0 0 4.4l.2 .1a.84 .84 0 0 0 1.1-.9 5.8 5.8 0 0 0-.3-3.6l-.5-.1zM99.5 109.4a2.18 2.18 0 0 1 2.4-.4 2.18 2.18 0 0 1 1.3 2 5.4 5.4 0 0 1-.7 4 2.18 2.18 0 0 1-2.4 .4 2.18 2.18 0 0 1-1.3-2 5.4 5.4 0 0 1 .7-4zM69.4 124.8a.69 .69 0 0 0 .1 .9 .69 .69 0 0 0 .9 0l.5-.5 .1-1zM68.5 122.2a2.7 2.7 0 0 1 3.7 .1l.1 .8v2.8l.3 .7h-1.4l-.1-.6a1.69 1.69 0 0 1-1.8 .7 1.69 1.69 0 0 1-1.3-1.4 1.69 1.69 0 0 1 1.8-1.6l.5-.1a.54 .54 0 0 0 .6-.2 .54 .54 0 0 0-.1-.7 .95 .95 0 0 0-1.4 .6h-1.2zM73.5 121.7h1.2v.7a1.71 1.71 0 0 1 1.9-.8 1.71 1.71 0 0 1 1.3 1.7v3.3h-1.3v-3a.91 .91 0 0 0-1-1 .91 .91 0 0 0-.8 1l-.1 3h-1.2zM79.6 122a1.75 1.75 0 0 1 2.6 .3v-2.3h1.3v6.6h-1.2v-.7a1.93 1.93 0 0 1-2.2 .7 1.93 1.93 0 0 1-1.3-1.9l.2-1.8zM80.5 122.9a1.89 1.89 0 0 0 .3 2.7 1.3 1.3 0 0 0 1.4-1.8 1.08 1.08 0 0 0-.6-1 1.08 1.08 0 0 0-1.1 .1zM87.6 122a2.57 2.57 0 0 1 3.5 .4l.2 .8h-1.3a.9 .9 0 0 0-.7-.7 .9 .9 0 0 0-.9 .5l.3 .3a3.5 3.5 0 0 1 2.6 1.3 1.72 1.72 0 0 1-2.1 2.1 1.9 1.9 0 0 1-2.3-1.7h1.3a1.07 1.07 0 0 0 .9 .8 1.07 1.07 0 0 0 1-.5l-.3-.4a4 4 0 0 1-2.6-1.2l-.1-.8zM92.3 121.7h1.4v2.9a.9 .9 0 0 0 .8 1 .9 .9 0 0 0 .9-1l.1-2.9h1.3v4.9h-1.3v-.7a1.74 1.74 0 0 1-2.1 .7 1.74 1.74 0 0 1-1.1-2zM98.4 122a2.57 2.57 0 0 1 3.4 .4l.2 .8h-1.2a.9 .9 0 0 0-.8-.7 .9 .9 0 0 0-.9 .5l.4 .3a3.5 3.5 0 0 1 2.6 1.3 1.72 1.72 0 0 1-2.2 2.1 1.9 1.9 0 0 1-2.2-1.7h1.3a1.07 1.07 0 0 0 .8 .8 1.07 1.07 0 0 0 1.1-.5l-.4-.4a4 4 0 0 1-2.6-1.2v-.8zM104.6 123.1a1.71 1.71 0 0 0 .6 2.5 1.45 1.45 0 0 0 1.2-2.2 1.03 1.03 0 0 0-1.8-.3zM103.1 121.7h1.2v.7a1.91 1.91 0 0 1 2.2-.7 1.91 1.91 0 0 1 1.3 1.9 2.37 2.37 0 0 1-2.3 3.1l-.7-.3-.4-.4v2.5h-1.3zM108.8 119.9h1.3v1.2h-1.3zM108.8 121.7h1.3v4.9h-1.3zM111.6 122.3a2.32 2.32 0 0 1 3.9 .7v.4h-1.3a.94 .94 0 0 0-1.1-.7 .94 .94 0 0 0-.7 1.1 1.3 1.3 0 0 0 1.2 1.9l.4-.3 .2-.6h1.3a2.3 2.3 0 0 1-2.8 1.9 2.3 2.3 0 0 1-1.6-3l.1-.8zM116.4 119.9h1.3v1.2h-1.3zM116.4 121.7h1.3v4.9h-1.3zM120.5 122.8a1.8 1.8 0 0 0 .4 2.9 1.33 1.33 0 0 0 1.4-1.9 1.14 1.14 0 0 0-.6-1.1 1.14 1.14 0 0 0-1.2 .1zM119.6 122a2.61 2.61 0 0 1 4 1.5 2.61 2.61 0 0 1-2.9 3.2 2.72 2.72 0 0 1-1.1-4.7zM124.6 121.7h1.3v2.9a.9 .9 0 0 0 .9 1 .9 .9 0 0 0 .9-1v-2.9h1.3v4.9h-1.3v-.7a1.74 1.74 0 0 1-2.1 .7 1.74 1.74 0 0 1-1-2zM130.6 122a2.57 2.57 0 0 1 3.5 .4l.2 .8h-1.3a.9 .9 0 0 0-.8-.7 .9 .9 0 0 0-.9 .5l.4 .3a3.5 3.5 0 0 1 2.6 1.3 1.72 1.72 0 0 1-2.1 2.1 1.9 1.9 0 0 1-2.3-1.7h1.3a1.07 1.07 0 0 0 .9 .8 1.07 1.07 0 0 0 1-.5l-.3-.4a4 4 0 0 1-2.6-1.2l-.1-.8zM69.4 136a.69 .69 0 0 0 .1 .9 .69 .69 0 0 0 .9 0l.5-.5 .1-1zM68.5 133.4a2.7 2.7 0 0 1 3.7 .1l.1 .8v2.8l.3 .7h-1.4l-.1-.6a1.69 1.69 0 0 1-1.8 .7 1.69 1.69 0 0 1-1.3-1.4 1.69 1.69 0 0 1 1.8-1.6l.5-.1a.54 .54 0 0 0 .6-.2 .54 .54 0 0 0-.1-.7 .95 .95 0 0 0-1.4 .6h-1.2zM73.8 133.5a2.32 2.32 0 0 1 3.8 .7l.1 .4h-1.3a.94 .94 0 0 0-1.2-.7 .94 .94 0 0 0-.7 1.1 1.3 1.3 0 0 0 1.3 1.8l.3-.2 .2-.6h1.4a2.3 2.3 0 0 1-2.8 1.9 2.3 2.3 0 0 1-1.7-3l.2-.8zM78.7 131.5h1.3v1.4h.8v.9h-.8v2.6a.55 .55 0 0 0 .8 .5v.9h-1.4l-.6-.4-.1-3.6h-.6v-.9h.6zM81.6 131.1h1.3v1.2h-1.3zM81.6 132.9h1.3v4.9h-1.3zM83.7 132.9h1.4l1.1 3.6 1-3.6h1.4l-1.8 4.9h-1.3zM89.3 131.1h1.3v1.2h-1.3zM89.3 132.9h1.3v4.9h-1.3zM92 131.5h1.3v1.4h.8v.9h-.8v2.6a.55 .55 0 0 0 .8 .5v.9h-1.4l-.6-.4-.1-3.6h-.6v-.9h.6zM94.4 132.9h1.5l1 3.6 1-3.6h1.4l-1.9 5.3a1.75 1.75 0 0 1-2.3 1.5v-1a.81 .81 0 0 0 1.1-.7zM102.8 131.5h1.3v1.4h.8v.9h-.8v2.6a.55 .55 0 0 0 .8 .5v.9h-1.4l-.6-.4-.1-3.6h-.7v-.9h.7zM107.2 134a1.8 1.8 0 0 0 .4 2.8 1.33 1.33 0 0 0 1.4-1.8 1.14 1.14 0 0 0-.6-1.1 1.14 1.14 0 0 0-1.2 .1zM106.3 133.2a2.61 2.61 0 0 1 4 1.5 2.61 2.61 0 0 1-2.9 3.2 2.72 2.72 0 0 1-1.1-4.7zM69.8 143.5v1.9a2.4 2.4 0 0 0 2-.2 1.01 1.01 0 0 0 .2-1.1 1.01 1.01 0 0 0-.9-.6zM68.5 142.3h2.8a2.14 2.14 0 0 1 2.2 1.8 2.14 2.14 0 0 1-1.5 2.4l-2.2 .1v2.4h-1.3zM76 145.2a1.8 1.8 0 0 0 .4 2.8 1.33 1.33 0 0 0 1.4-1.8 1.14 1.14 0 0 0-.6-1.1 1.14 1.14 0 0 0-1.2 .1zM75.1 144.4a2.61 2.61 0 0 1 4 1.5 2.61 2.61 0 0 1-2.9 3.2 2.72 2.72 0 0 1-1.1-4.7zM80.1 142.4h1.3v6.6h-1.3zM82.7 142.3h1.3v1.2h-1.3zM82.7 144.1h1.3v4.9h-1.3zM85.5 144.7a2.32 2.32 0 0 1 3.9 .6v.5h-1.3a.94 .94 0 0 0-1.1-.7 .94 .94 0 0 0-.7 1.1 1.3 1.3 0 0 0 1.2 1.8l.4-.2 .2-.6h1.3a2.3 2.3 0 0 1-2.8 1.9 2.3 2.3 0 0 1-1.6-3l.2-.8zM91.6 145.3l-.3 .7h2.2a1.11 1.11 0 0 0-.7-.9 1.11 1.11 0 0 0-1.2 .2zM90.6 144.6a2.47 2.47 0 0 1 3-.4 2.47 2.47 0 0 1 1.2 2.7h-3.6a1.18 1.18 0 0 0 .9 1.1 1.18 1.18 0 0 0 1.3-.5h1.3a2.52 2.52 0 0 1-3.3 1.5 2.52 2.52 0 0 1-1.3-3.4zM95.5 142.4h1.3v6.6h-1.3zM98 142.3h1.3v1.2h-1.3zM98 144.1h1.3v4.9h-1.3zM100.6 144.1h1.2v.7a1.71 1.71 0 0 1 1.9-.8 1.71 1.71 0 0 1 1.3 1.7v3.3h-1.3v-3a.91 .91 0 0 0-.9-1 .91 .91 0 0 0-.9 1v3h-1.3zM106.2 142.4h1.2v3.5l1.7-1.8h1.5l-1.7 1.8 1.8 3.1h-1.5l-1.2-2.1-.6 .5v1.6h-1.2zM113.9 143.6a1.39 1.39 0 0 0 1.8-1.1h1.1v6.5h-1.4v-4.5h-1.5zM119.4 142.9a2.27 2.27 0 0 1 3.5 .9 1.45 1.45 0 0 1-.8 1.7 1.95 1.95 0 0 1 .9 2.4 1.95 1.95 0 0 1-2.1 1.2 1.99 1.99 0 0 1-2.3-2.1h1.3a.99 .99 0 0 0 .9 1.1 .99 .99 0 0 0 1.1-1 .99 .99 0 0 0-1.2-1h-.3v-.9a.9 .9 0 0 0 1.2-.7 .9 .9 0 0 0-1.1-1l-.3 .3-.3 .7h-1.1l.1-.9zM126.7 143.6a1.39 1.39 0 0 0 1.8-1.1h1.1v6.5h-1.4v-4.5h-1.5zM133.8 142.5h1.5v4.1h.7v1h-.7v1.4h-1.3v-1.4h-2.6v-1.1zM134 143.8l-1.6 2.8h1.6zM141.5 142.5h1.5v4.1h.7v1h-.7v1.4h-1.3v-1.4h-2.6v-1.1zM141.7 143.8l-1.6 2.8h1.6zM146.6 142.5h1.5v4.1h.7v1h-.7v1.4h-1.3v-1.4h-2.6v-1.1zM146.8 143.8l-1.6 2.8h1.6zM69.8 100.4a1.8 1.8 0 0 0 .5 2.9 1.33 1.33 0 0 0 1.4-1.9 1.14 1.14 0 0 0-.6-1.1 1.14 1.14 0 0 0-1.3 .1zM68.9 99.6a2.61 2.61 0 0 1 4.1 1.5 2.61 2.61 0 0 1-3 3.2 2.72 2.72 0 0 1-1.1-4.7zM73.9 99.3h1.3v2.9a.9 .9 0 0 0 .9 1.1 .9 .9 0 0 0 .9-1v-3h1.3v4.9h-1.2v-.7a1.74 1.74 0 0 1-2.1 .7 1.74 1.74 0 0 1-1.1-2zM79.8 98h1.2v1.3h.8v.9h-.8v2.6a.55 .55 0 0 0 .8 .5v.9h-1.4l-.6-.4v-3.6h-.7v-.9h.7z"/>
</g>
<path d="M137.3 93.5l-.4 .7-.2 .7 13.6 3.9a5 5 0 0 1 3.7 5.1l.1 14.5a1.05 1.05 0 0 0-1.3 .9v18.1a1.75 1.75 0 0 0-2.2 1.6v1h8.9a2.09 2.09 0 0 0-.8-2.4l-1.3-.2v-18a1.01 1.01 0 0 0-1.3-1v-12.5a10.1 10.1 0 0 0-2.5-7.7l-1.7-1.1-1.1-.3-12.4-3.5-.4-.1zM136.5 95.7l.5 2.2a1.5 1.5 0 0 0 1 1l3.1 .8 .7-.1 .7-.3 1.5-1.7z" fill="#000"/>
<path d="M173.6 149.7v6.5" fill="none" stroke="#373435" stroke-width=".21"/>
<path d="M173.2 154.5h.7l-.3 1.7z" fill="#373435"/>
<path d="M169.9 156.2h7.3M169.9 157.1h7.3M173.6 157.1v6.6" fill="none" stroke="#373435" stroke-width=".21"/>
<path d="M173.6 157.1l.3 1.7h-.7z" fill="#373435"/>
<path d="M173.6 60.6v6.5" fill="none" stroke="#373435" stroke-width=".21"/>
<path d="M173.2 65.4h.7l-.3 1.7z" fill="#373435"/>
<path d="M169.9 67.1h7.3M169.9 69.8h7.3M173.6 69.8v6.6" fill="none" stroke="#373435" stroke-width=".21"/>
<path d="M173.6 69.8l.3 1.7h-.7z" fill="#373435"/>
<path d="M185.5 140v17.1" fill="none" stroke="#373435" stroke-width=".21"/>
<g fill="#373435">
<path d="M185.2 155.4h.7l-.4 1.7z"/>
<path d="M185.5 140l.4 1.7h-.7z"/>
</g>
<path d="M185.5 93.2v46.8M181.8 157.1h7.4" fill="none" stroke="#373435" stroke-width=".21"/>
<g fill="#373435">
<path d="M185.2 138.3h.7l-.4 1.7z"/>
<path d="M185.5 93.2l.4 1.7h-.7z"/>
</g>
<path d="M181.8 93.2h7.4M53.1 149v8.1M181.8 140h7.4" fill="none" stroke="#373435" stroke-width=".21"/>
<g fill="#373435">
<path d="M52.8 155.4h.6l-.3 1.7z"/>
<path d="M53.1 149l.3 1.7h-.6z"/>
</g>
<g fill="none" stroke="#373435" stroke-width=".21">
<path d="M49.4 75.9h7.4M49.4 67.1h7.4M53.1 75.9v73.1M49.4 98.6h7.4M49.4 92.3h7.4M49.4 87.3h7.4M49.4 81h7.4M49.4 115h7.4M49.4 110h7.4M49.4 103.7h7.4M49.4 137.7h7.4M49.4 132.6h7.4"/>
<path d="M49.4 126.3h7.4M49.4 121.3h7.4M49.4 149h7.4M49.4 157.1h7.4M49.4 144h7.4M178.8 280.9l-5.7 6.2"/>
</g>
<path d="M103.7 267.7h60" fill="none" stroke="#201e1e" stroke-width=".21"/>
<g font-size="7.1" fill="#373435">
<text x="117" y="250.8">PEDESTRIAN SIGN</text>
<text x="175.3" y="275">TC2377</text>
</g>
<text font-size="5.6" fill="#373435" x="119.4" y="259.1">KEEP PATHWAY SAFE</text>
<g font-size="5.1" fill="#373435">
<text x="108.2" y="58.3">600</text>
<text x="176.7" y="59.8">R50</text>
<text x="45.4" y="73.4">49</text>
<text x="45.4" y="80.3">28</text>
<text x="170.6" y="82.1">15</text>
<text x="45.4" y="85.9">35</text>
<text x="45.4" y="91.6">28</text>
<text x="45.4" y="97.3">35</text>
<text x="45.4" y="102.9">28</text>
<text x="45.4" y="108.6">35</text>
<text x="25.4" y="114.4">500</text>
<text x="45.4" y="119.9">35</text>
<text x="45.4" y="114.3">28</text>
<text x="187.4" y="118.9">260</text>
<text x="45.4" y="125.6">28</text>
<text x="45.4" y="131.3">35</text>
<text x="45.4" y="137">28</text>
<text x="45.4" y="142.6">35</text>
<text x="45.4" y="148.3">28</text>
<text x="172.2" y="149">5</text>
<text x="45.4" y="155.2">45</text>
<text x="187.4" y="150.8">95</text>
</g>
<g font-size="4.2" fill="#373435">
<text x="16.9" y="188.9">Notes:</text>
<text x="16.9" y="194.6">1. This sign shall only be installed on offroad paths.</text>
<text x="16.9" y="200.2">2. See also TC2378.</text>
<text x="16.9" y="205.9">3. Font is Helvetica bold.</text>
<text x="174.7" y="285.6">A</text>
<text x="180.7" y="285.6">B</text>
</g>
<text font-size="4.2" fill="#201e1e" x="103.7" y="267.2">ISSUED AS OFFICIAL TRAFFIC SIGN</text>
<g font-size="3.9" fill="#373435">
<text x="16.8" y="220.6">Colour Legend</text>
<text x="26.7" y="227.5">Class 400 retroreflective white</text>
<text x="26.7" y="235.5">Black</text>
</g>
<g font-size="3.5" fill="#373435">
<text x="21.6" y="267.8">Department of Transport and Main Roads</text>
<text x="18.2" y="271.8">Infrastructure Management &amp; Delivery Division</text>
<text x="16.7" y="280.6">Designed</text>
<text x="42.7" y="280.6">Checked</text>
<text x="69.7" y="280.6">Scale</text>
<text x="99.2" y="281.5">PRINCIPAL ENGINEER</text>
<text x="155.3" y="276.2">29/05/26</text>
<text x="157.4" y="281.2">Date</text>
<text x="17" y="284.8">RH 02/26</text>
<text x="42.8" y="284.8">RS 05/26</text>
<text x="69.7" y="285.2">Not to Scale</text>
<text x="99.2" y="285">(Traffic Engineering Practice)</text>
</g>
</svg>
